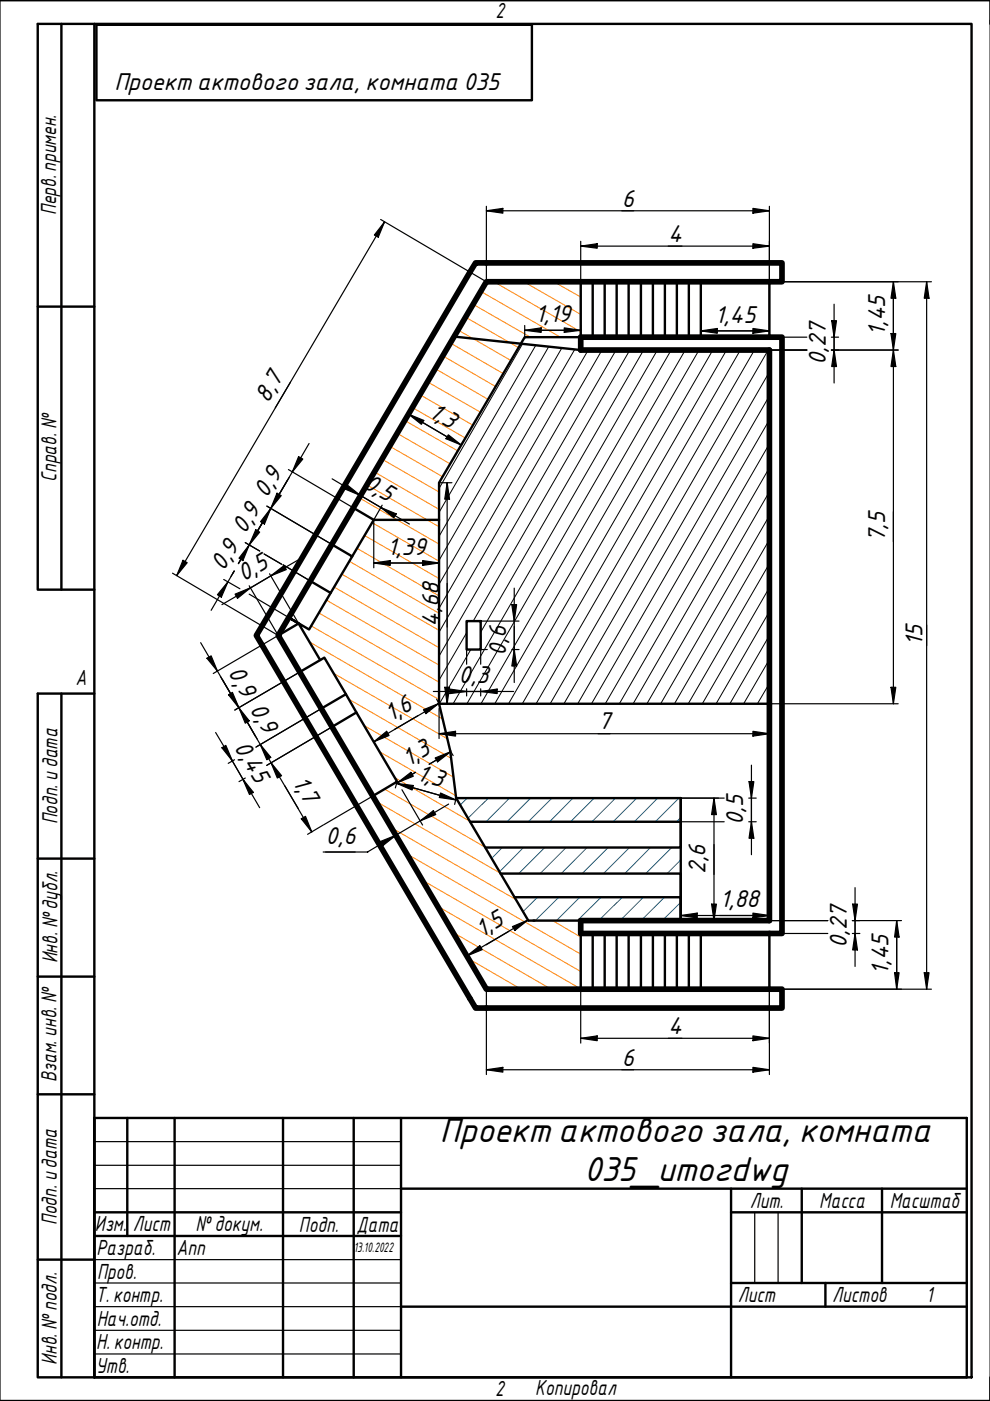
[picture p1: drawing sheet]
<svg xmlns="http://www.w3.org/2000/svg" width="210mm" height="297mm" viewBox="0 0 210 297" stroke-linecap="round" stroke-linejoin="round" font-family="sans-serif">
<g fill="none" stroke="#000" stroke-width=".21">
<path d="M110.8 72.9l-17.7 30.7M113.6 73.2l-20.5 35.4M116.3 73.5l-23.2 40.2M119.1 73.8l-26 45M121.9 74.1l-28.8 49.8M124.7 74.2l-31.6 54.8M127.6 74.2l-34.5 59.8M130.6 74.2l-37.5 64.9M133.5 74.2l-33.2 57.5M136.5 74.2l-34.6 59.8M139.4 74.2l-43.3 75M142.3 74.2l-43.3 75"/>
<path d="M145.3 74.2l-43.3 75M148.2 74.2l-43.3 75M151.1 74.2l-43.3 75M154.1 74.2l-43.4 75M157 74.2l-43.3 75M160 74.2l-43.4 75M162.9 74.2l-43.3 75M163.1 78.9l-40.6 70.3M163.1 83.9l-37.7 65.3M163.1 89l-34.8 60.2M163.1 94.1l-31.8 55.1M163.1 99.2l-28.9 50"/>
<path d="M163.1 104.3l-25.9 44.9M163.1 109.3l-23 39.9M163.1 114.4l-20.1 34.8M163.1 119.5l-17.2 29.7M98.9 134.2l-5.8 10M99.8 137.7l-6.6 11.5M163.1 124.6l-14.2 24.6M163.1 129.7l-11.3 19.5M163.1 134.7l-8.4 14.5M163.1 139.8l-5.4 9.4M163.1 144.9l-2.5 4.3"/>
</g>
<g fill="none" stroke="#ff8000" stroke-width=".21">
<path d="M104.7 59.7l18.4 10.6M111.1 59.7l12 7M117.4 59.7l5.7 3.3M92.3 78.2l11.2 6.5M93.9 75.4l11.2 6.6M95.4 72.7l11.3 6.5M97.1 70l11.2 6.4M98.7 67.2l11.2 6.5M100.3 64.5l12.2 7M101.9 61.8l16.9 9.7M81 97.3l12.1 7M82.6 94.6l11.3 6.5"/>
<path d="M84.2 91.9l11.2 6.4M85.8 89.1l11.3 6.5M87.4 86.4l11.3 6.5M89 83.7l11.3 6.5M90.6 80.9l11.3 6.5M74 119l19.1 11M75.7 116.3l17.4 10.1M76.1 105.5l17 9.9M77.3 113.5l15.8 9.2M77.8 102.8l15.3 8.9M78.9 110.8l14.2 8.2M79.4 100.1l13.7 7.9"/>
<path d="M65.7 136.1l28.2 16.3M66 132.7l27.1 15.6M67.6 130l25.5 14.6M69.2 127.2l23.9 13.8M70.8 124.4l22.3 12.9M72.5 121.7l20.6 12M70.7 142.7l24.2 13.9M74 148.3l21.6 12.5M77.2 153.8l18.9 11M80.5 159.4l16.1 9.3M79.8 169.9l26.3 15.3M81.5 167.3l21.4 12.3"/>
<path d="M83 175.5l26.4 15.2M83.8 164.9l15.8 9.2M86.2 181l36.9 21.3M89.5 186.6l33.6 19.4M92.8 192.1l30.3 17.6M96 197.7l20.8 12M117.2 195.2l5.9 3.5M99.3 203.2l11.2 6.5M102.6 208.8l1.5 .9"/>
</g>
<g fill="none" stroke="#0080c0" stroke-width=".21">
<path d="M99.1 169.2l-1.5 1.5M103.6 169.2l-4.3 4.3M106.5 179.7l-2.2 2.3M108 169.2l-4.9 5M111 179.7l-5.1 5.1M112.5 169.2l-5 5M115.5 179.7l-5.5 5.5M117 169.2l-5 5M120 179.7l-5.5 5.5M121.5 169.2l-5 5M124.5 179.7l-5.5 5.5M126 169.2l-5 5"/>
<path d="M129 179.7l-5.6 5.5M130.5 169.2l-5 5M133.5 179.7l-5.5 5.5M135 169.2l-5 5M137.9 179.7l-5.4 5.5M139.4 169.2l-4.9 5M142.4 179.7l-5.5 5.5M144 169.2l-5.1 5M144.3 173.3l-.9 .9M109.5 190.2l-.3 .3M114 190.2l-3.1 3.1M118.5 190.2l-5 5"/>
<path d="M122.9 190.2l-4.9 5M127.4 190.2l-5 5M132 190.2l-5.1 5M136.4 190.2l-5 5M140.9 190.2l-5 5M144.3 182.3l-2.9 2.9M144.3 191.3l-3.9 3.9"/>
</g>
<path d="M0 0h210M20 5.1h186v286.9h-186zM0 297h210" fill="none" stroke="#000" stroke-width=".51"/>
<path d="M0 0v297M209.9 4.3v292.7" fill="none" stroke="#000" stroke-width=".25"/>
<g fill="none" stroke="#000" stroke-width=".51">
<path d="M20 237h185v55h-185zM27 237v25.1M37 237v55M60 237v55M75 237v55M85 237v55M20 257h65M85 252h120M155 257h50M155 252v40M170 252v20M187 252v20"/>
<path d="M20 262.1h65M85 277h120M155 272h50M175 272v5"/>
</g>
<path d="M20 242h65M20 247.1h65M20 252h65M160 257v15M165 257v15M20 267.1h65M20 272h65M20 277h65M20 282.1h65M20 287.1h65" fill="none" stroke="#000" stroke-width=".25"/>
<g fill="none" stroke="#000" stroke-width=".51">
<path d="M13 5.1v119.9M20 5.1h-12v119.9h12M20.4 5.3h92.4v16h-92.4zM123.1 59.7v14.5l-26.8-2.8 6.8-11.7-39.8 67.7M148.6 59.7h14.5v11.8M8 65h12M123.1 71.5h-11.8l-18.2 30.8v46.9M125.7 71.5v-11.8h2.5v11.8h2.5v-11.8h2.6v11.8h2.6v-11.8h2.5v11.8h2.6v-11.8h2.5v11.8h2.5v-11.8h2.6v11.8M70.4 115.4l4.3 2.6-4.6 7.7-4.3-2.5zM79.2 110.2l-4.3-2.5-4.5 7.7M93.1 110.2h-13.9l-4.5 7.8M59 134.7l15.5 26.3"/>
<path d="M59 134.7l4.6 7.8M63.3 132.2l-4.3 2.5M70.1 125.7l-4.6 7.8-4.3-2.6 2.1 1.3 4.6 7.7M98.9 131.7h3v6h-3zM13 147.1v144.9M20 147.1h-12v144.9h12M63.6 142.5l15.5 26.3 5.1-3.1-8.6-14.6-5.2 3M63.6 142.5l5.2-3.1 4.5 7.8M68.1 150.2l5.2-3 2.3 3.9M93.1 149.2l2.3 9.9 1.3 10.1 15.3 26h11.1M93.1 149.2h70M96.7 169.2h47.6"/>
<path d="M99.7 174.2h44.6v5.5h-41.4M144.3 169.2v26h18.8M144.3 169.2v5M8 182h12M106.1 185.2h38.2v10v-5h-35.2M123.1 197.9v11.8M148.6 197.9h-2.6v11.8h-2.5v-11.8h-2.5v11.8h-2.6v-11.8h-2.5v11.8h-2.6v-11.8h-2.6v11.8h-2.5v-11.8h-2.5v11.8M8 207.1h12M148.6 209.7v-11.8h14.5v11.8M8 232h12M8 267.1h12"/>
</g>
<path d="M100.8 55.7h65v4h-62.7l-44.1 75 44.1 75h62.7v4h-65l-46.4-79zM123.1 71.5h42.7v126.4h-42.7v-2.7h40v-121h-40z" fill="none" stroke="#000" stroke-width="1.2"/>
<g fill="none" stroke="#000" stroke-width=".25">
<path d="M81.5 47l-1.3 3.3-.8-.5zM81.5 47l-44 75M103.1 44.7l3.5-.5v1zM103.1 44.7h60M103.1 43.7v16l-22.4-13.2M123.1 52.2l3.5-.5v.9zM123.1 52.2h40M123.1 51.2v20.3M159.6 51.7l3.5 .5-3.5 .4zM159.6 44.2l3.5 .5-3.5 .5zM163.1 43.7v27.8h8M165.8 59.7h31.7"/>
<path d="M189.4 59.7l.5 3.5h-1zM189.4 59.7v89.5M196.5 59.7l.5 3.5h-1zM196.5 59.7v150M111.3 70l3.4-.5v1zM111.3 70h11.8M111.3 69v2.5M119.6 69.5l3.5 .5-3.5 .5zM148.6 70.2l3.5-.6v1.1zM148.6 70.2h14.5M159.6 69.6l3.5 .6-3.5 .5zM163.1 74.2h8"/>
<path d="M176.3 74.2h14.1M176.3 71.5h1.5M176.3 68h1.1l-.6 3.5zM176.8 74.2l.6 3.5h-1.1zM176.8 64.5v16.7M188.9 70.7h1l-.5 3.5zM189.4 74.2l.5 3.5h-1zM61.2 99.6l13.7 8.1M61.6 81l-3.2 5.5M63.3 96.8l.9 .5-2.2 2.8zM65.5 94l-12.7 21.6M86.6 87.8l3.3 1.3-.6 .9z"/>
<path d="M86.6 87.8l11.2 6.5 .5-.8M89.8 89.6l4.8 2.9M95.1 92.2l2.7 2.1-3.2-1.3zM38.8 118.8l.9 .5-2.2 2.7zM52 115l3.1 1.8M52.2 116.7l-1.7 2.8M52.8 115.6l-1.3 3.3-.8-.6zM52.8 115.6l-2.3 3.9M54.2 112.3l.9 .5-2.3 2.8zM56 117.5l3.7 2.1M56.4 109.5l-1.8 3.1M56.6 107.3l13.8 8.1"/>
<path d="M56.8 109l-4 6.6M57.4 107.8l-1.3 3.3-.9-.5zM58.7 104.6l.9 .5-2.2 2.7zM60 119.7l5.8 3.5M61 101.8l-1.8 3M61.3 101.2l-5.7 9.7M63.4 118.6l-16.3 9.6M70.4 101.5l16.4 9.6M73.7 102.9l2.8 2.2-3.3-1.4zM75.9 104.7l5.4 3.2M79.2 119.4l3.5-.5v1zM79.2 119.4h13.9"/>
<path d="M80.8 107.6l3.2 1.4-.5 .8zM81 107.1l-1.8 3.1v10.2M89.6 118.9l3.5 .5-3.5 .5zM93.1 110.2v10.2M93.1 102.3h2.7M94.8 102.3l.5 3.5h-1zM94.8 102.3v46.9M36.6 121.5l22.4 13.2M42.5 136.3l11.7 19.8M43.9 139.6l.9-.5 1.3 3.2zM47.4 122.9l3.5 1.9M48.3 123.4l-1.4 3.2-.8-.5z"/>
<path d="M49.7 121.1l-4.9 8.3M49.7 121.1l-.7 1.1M49.7 121.1l-.4 .5M49.8 126l3.3-1.4-2.7 2.3zM52.8 126l8.4 4.9M52.8 124.2l6.2 10.5M57.1 121.7l6.2 10.5M57.4 122.1l2.8-2.2 .5 .9zM58 121.8l-5.5 3.2M59 134.7l-13.8 8.1M98.9 137.7v3.1M101.9 134.7v6.1"/>
<path d="M101.9 137.7h1.4M101.9 131.7h8.1M108.5 128.2h1l-.5 3.5zM108.5 137.7h1.5M109 137.7l.5 3.5h-1zM109 124.7v20M45.7 155.3l7 11.9M46.7 143.4l3.3 5.5M47.1 158.5l.8-.5 1.4 3.3zM47.1 144l11.6 19.9M48.5 147.3l.8-.5 1.4 3.3zM50.7 150.1l2.1 2.7-.8 .5z"/>
<path d="M51.3 151.2l3.2 5.5M55.2 157.8l2.2 2.8-.8 .5zM63.6 142.5l-13.8 8M68.1 150.2l-13.9 8.2M70.4 154.1l-13.9 8.2M79.2 157.3l2.8-2.2 .5 .8zM89.8 150.5l3.2-1.4-2.7 2.2zM91.9 146.6h17M92.6 148.3l.5 .9M93 149.1l-13.8 8.2M93.1 155.6l3.5-.5v1zM93.1 149.2h2.7"/>
<path d="M93.1 155.6h70M93.1 149.2v.2M93.1 150.2v6.4M94.3 145.7h1l-.5 3.5zM95.4 146.1l3.5 .5-3.5 .5zM95.4 159.1l.7 1.1M95.6 159.4l-4.6 2.6 1.4-.8M98.9 146v1.6M101.9 146.6l3.5-.5v1zM101.9 146v1.6M159.6 155.1l3.5 .5-3.5 .5zM188.9 145.7h1l-.5 3.5z"/>
<path d="M190.4 149.2h-27.3v7.4M49.3 161.3l5.8 9.9M49.7 161.1l-1.3 .7M51.5 165.2l2.2 2.8-.8 .5zM52 165l-1.3 .7M57.5 161.7l2.2 2.8-.9 .5zM57.5 161.7l8.6 14.7M60.4 166.6l2.8 4.8M63.9 173.6l.9-.5 1.3 3.3zM68.5 174.9l-3.3 2M68.6 174.9l10.5-6.1 5.4 9.2M80.6 178.4l3.3-1.3-2.7 2.2z"/>
<path d="M84.1 166.1l3.5 .4-.2 1zM84.1 166.1l12.5 3.5M84.3 165.8l-.1-.1-.4 1.4M84.3 165.9l2.8-2.1 .5 .8zM85.2 167.4l4.4 7.5M87.5 164.1l.6-.3-3.8 2.1M87.7 167.1l5.4 1.5M89.1 174l2.8-2.1 .5 .8zM92.3 160.7l3.3-1.3-2.8 2.1zM93.4 168.1l3.2 1.5-3.4-.5zM95.1 170.5l-17.1 10.1h-9.5M96.7 169.2l-.3 1.3"/>
<path d="M144.3 169.2h9.2M144.3 174.2h9.2M151.4 169.2l.5 3.5h-1zM151.4 169.2v26M158.7 169.2h1.6M158.7 174.2h1.6M158.8 165.7h1l-.5 3.5zM159.3 174.2l.5 3.5h-1zM159.3 162.2v19M69 180.6h6.3M107.9 197.5l-4.8 2.8M108.6 196.5l3.4-1.4-2.8 2.2z"/>
<path d="M112 195.1l-13 7.6-.5-.8M123.1 197.9v23.3M144.3 194.1l3.5-.5v1zM144.3 195.2h8M144.3 194.1h18.8M150.9 191.7h1l-.5 3.5zM159.6 193.6l3.5 .5-3.5 .5zM163.1 195.2h12.4M175.5 197.9h-12.4v29.9M180.7 195.2h10.4M180.7 197.9h1.6M180.8 191.7h1l-.5 3.5z"/>
<path d="M181.3 197.9l.5 3.5h-1zM181.3 188.2v16.7M190.1 195.2l.5 3.5h-.9zM190.1 195.2v14.5M99 202.7l2.7-2.2 .5 .8zM103.1 209.7v18.1M159.6 219.6l3.5 .5-3.5 .5zM163.1 209.7h34.4M189.7 206.2h.9l-.5 3.5zM196 206.2h1l-.5 3.5zM103.1 226.8l3.5-.5v1zM103.1 226.8h60"/>
<path d="M123.1 220.1l3.5-.5v1zM123.1 220.1h40M159.6 226.3l3.5 .5-3.5 .5z"/>
</g>
<g fill="#000">
<path d="M81.5 47l-1.3 3.3-.8-.5z" fill-rule="evenodd"/>
<path d="M103.1 44.7l3.5-.5v1z" fill-rule="evenodd"/>
<path d="M123.1 52.2l3.5-.5v.9z" fill-rule="evenodd"/>
<path d="M159.6 51.7l3.5 .5-3.5 .4z" fill-rule="evenodd"/>
<path d="M159.6 44.2l3.5 .5-3.5 .5z" fill-rule="evenodd"/>
<path d="M111.3 70l3.4-.5v1z" fill-rule="evenodd"/>
<path d="M119.6 69.5l3.5 .5-3.5 .5z" fill-rule="evenodd"/>
<path d="M148.6 70.2l3.5-.6v1.1z" fill-rule="evenodd"/>
<path d="M159.6 69.6l3.5 .6-3.5 .5z" fill-rule="evenodd"/>
<path d="M176.3 68h1.1l-.6 3.5z" fill-rule="evenodd"/>
<path d="M176.8 74.2l.6 3.5h-1.1z" fill-rule="evenodd"/>
<path d="M188.9 70.7h1l-.5 3.5z" fill-rule="evenodd"/>
<path d="M189.4 74.2l.5 3.5h-1z" fill-rule="evenodd"/>
<path d="M189.4 59.7l.5 3.5h-1z" fill-rule="evenodd"/>
<path d="M196.5 59.7l.5 3.5h-1z" fill-rule="evenodd"/>
<path d="M63.3 96.8l.9 .5-2.2 2.8z" fill-rule="evenodd"/>
<path d="M86.6 87.8l3.3 1.3-.6 .9z" fill-rule="evenodd"/>
<path d="M95.1 92.2l2.7 2.1-3.2-1.3z" fill-rule="evenodd"/>
<path d="M38.8 118.8l.9 .5-2.2 2.7z" fill-rule="evenodd"/>
<path d="M52.8 115.6l-1.3 3.3-.8-.6z" fill-rule="evenodd"/>
<path d="M54.2 112.3l.9 .5-2.3 2.8z" fill-rule="evenodd"/>
<path d="M57.4 107.8l-1.3 3.3-.9-.5z" fill-rule="evenodd"/>
<path d="M58.7 104.6l.9 .5-2.2 2.7z" fill-rule="evenodd"/>
<path d="M57.4 122.1l2.8-2.2 .5 .9z" fill-rule="evenodd"/>
<path d="M73.7 102.9l2.8 2.2-3.3-1.4z" fill-rule="evenodd"/>
<path d="M79.2 119.4l3.5-.5v1z" fill-rule="evenodd"/>
<path d="M80.8 107.6l3.2 1.4-.5 .8z" fill-rule="evenodd"/>
<path d="M89.6 118.9l3.5 .5-3.5 .5z" fill-rule="evenodd"/>
<path d="M94.8 102.3l.5 3.5h-1z" fill-rule="evenodd"/>
<path d="M43.9 139.6l.9-.5 1.3 3.2z" fill-rule="evenodd"/>
<path d="M48.3 123.4l-1.4 3.2-.8-.5z" fill-rule="evenodd"/>
<path d="M49.8 126l3.3-1.4-2.7 2.3z" fill-rule="evenodd"/>
<path d="M108.5 128.2h1l-.5 3.5z" fill-rule="evenodd"/>
<path d="M47.1 158.5l.8-.5 1.4 3.3z" fill-rule="evenodd"/>
<path d="M48.5 147.3l.8-.5 1.4 3.3z" fill-rule="evenodd"/>
<path d="M50.7 150.1l2.1 2.7-.8 .5z" fill-rule="evenodd"/>
<path d="M79.2 157.3l2.8-2.2 .5 .8z" fill-rule="evenodd"/>
<path d="M89.8 150.5l3.2-1.4-2.7 2.2z" fill-rule="evenodd"/>
<path d="M94.3 145.7h1l-.5 3.5z" fill-rule="evenodd"/>
<path d="M95.4 146.1l3.5 .5-3.5 .5z" fill-rule="evenodd"/>
<path d="M93.1 155.6l3.5-.5v1z" fill-rule="evenodd"/>
<path d="M101.9 146.6l3.5-.5v1z" fill-rule="evenodd"/>
<path d="M109 137.7l.5 3.5h-1z" fill-rule="evenodd"/>
<path d="M159.6 155.1l3.5 .5-3.5 .5z" fill-rule="evenodd"/>
<path d="M188.9 145.7h1l-.5 3.5z" fill-rule="evenodd"/>
<path d="M51.5 165.2l2.2 2.8-.8 .5z" fill-rule="evenodd"/>
<path d="M55.2 157.8l2.2 2.8-.8 .5z" fill-rule="evenodd"/>
<path d="M57.5 161.7l2.2 2.8-.9 .5z" fill-rule="evenodd"/>
<path d="M63.9 173.6l.9-.5 1.3 3.3z" fill-rule="evenodd"/>
<path d="M80.6 178.4l3.3-1.3-2.7 2.2z" fill-rule="evenodd"/>
<path d="M84.3 165.9l2.8-2.1 .5 .8z" fill-rule="evenodd"/>
<path d="M84.1 166.1l3.5 .4-.2 1z" fill-rule="evenodd"/>
<path d="M89.1 174l2.8-2.1 .5 .8z" fill-rule="evenodd"/>
<path d="M92.3 160.7l3.3-1.3-2.8 2.1z" fill-rule="evenodd"/>
<path d="M93.4 168.1l3.2 1.5-3.4-.5z" fill-rule="evenodd"/>
<path d="M151.4 169.2l.5 3.5h-1z" fill-rule="evenodd"/>
<path d="M158.8 165.7h1l-.5 3.5z" fill-rule="evenodd"/>
<path d="M159.3 174.2l.5 3.5h-1z" fill-rule="evenodd"/>
<path d="M108.6 196.5l3.4-1.4-2.8 2.2z" fill-rule="evenodd"/>
<path d="M144.3 194.1l3.5-.5v1z" fill-rule="evenodd"/>
<path d="M150.9 191.7h1l-.5 3.5z" fill-rule="evenodd"/>
<path d="M159.6 193.6l3.5 .5-3.5 .5z" fill-rule="evenodd"/>
<path d="M180.8 191.7h1l-.5 3.5z" fill-rule="evenodd"/>
<path d="M190.1 195.2l.5 3.5h-.9z" fill-rule="evenodd"/>
<path d="M99 202.7l2.7-2.2 .5 .8z" fill-rule="evenodd"/>
<path d="M123.1 220.1l3.5-.5v1z" fill-rule="evenodd"/>
<path d="M181.3 197.9l.5 3.5h-1z" fill-rule="evenodd"/>
<path d="M189.7 206.2h.9l-.5 3.5z" fill-rule="evenodd"/>
<path d="M196 206.2h1l-.5 3.5z" fill-rule="evenodd"/>
<path d="M103.1 226.8l3.5-.5v1z" fill-rule="evenodd"/>
<path d="M159.6 219.6l3.5 .5-3.5 .5z" fill-rule="evenodd"/>
<path d="M159.6 226.3l3.5 .5-3.5 .5z" fill-rule="evenodd"/>
</g>
<g font-size="7">
<text x="93.3" y="242">Проект актового зала, комната</text>
<text x="123.8" y="250.4">035_итогdwg</text>
</g>
<g font-size="5">
<text x="24.3" y="19">Проект актового зала, комната 035</text>
<text x="131.8" y="43.9">6</text>
<text x="141.7" y="51.3">4</text>
<text x="113.5" y="68.2">1,19</text>
<text x="151.6" y="68.4">1,45</text>
<text x="187.6" y="71.2" transform="rotate(-90 187.6 71.2)">1,45</text>
<text x="175.1" y="77.3" transform="rotate(-90 175.1 77.3)">0,27</text>
<text x="56.8" y="85.6" transform="rotate(-60 56.8 85.6)">8,7</text>
<text x="90.7" y="88.1" transform="rotate(30 90.7 88.1)">1,3</text>
<text x="56.6" y="105.8" transform="rotate(-60 56.6 105.8)">0,9</text>
<text x="76.8" y="103.2" transform="rotate(30 76.8 103.2)">0,5</text>
<text x="52" y="113.5" transform="rotate(-60 52 113.5)">0,9</text>
<text x="82.1" y="117.6">1,39</text>
<text x="187.6" y="114.9" transform="rotate(-90 187.6 114.9)">7,5</text>
<text x="47.4" y="121.3" transform="rotate(-60 47.4 121.3)">0,9</text>
<text x="51.6" y="123.5" transform="rotate(-30 51.6 123.5)">0,5</text>
<text x="93.1" y="133" transform="rotate(-90 93.1 133)">4,68</text>
<text x="195.6" y="136.9" transform="rotate(-90 195.6 136.9)">15</text>
<text x="48.3" y="142.5" transform="rotate(60 48.3 142.5)">0,9</text>
<text x="107.3" y="139.2" transform="rotate(-90 107.3 139.2)">0,6</text>
<text x="97.2" y="144.8">0,3</text>
<text x="52.8" y="150.4" transform="rotate(60 52.8 150.4)">0,9</text>
<text x="82.9" y="153.1" transform="rotate(-30 82.9 153.1)">1,6</text>
<text x="126.8" y="154.6">7</text>
<text x="49.5" y="158.4" transform="rotate(60 49.5 158.4)">0,45</text>
<text x="61.9" y="165.7" transform="rotate(60 61.9 165.7)">1,7</text>
<text x="86.6" y="162.5" transform="rotate(-30 86.6 162.5)">1,3</text>
<text x="88.1" y="165.4" transform="rotate(16 88.1 165.4)">1,3</text>
<text x="69" y="178.9">0,6</text>
<text x="157.5" y="174.9" transform="rotate(-90 157.5 174.9)">0,5</text>
<text x="149.6" y="185.4" transform="rotate(-90 149.6 185.4)">2,6</text>
<text x="152.6" y="192.3">1,88</text>
<text x="102.2" y="198.8" transform="rotate(-30 102.2 198.8)">1,5</text>
<text x="179.5" y="201" transform="rotate(-90 179.5 201)">0,27</text>
<text x="188.4" y="206.7" transform="rotate(-90 188.4 206.7)">1,45</text>
<text x="141.7" y="219.3">4</text>
<text x="131.8" y="225.9">6</text>
</g>
<g font-size="4.4">
<text x="105" y="3.7">2</text>
<text x="11.9" y="45.6" transform="rotate(-90 11.9 45.6)">Перв. примен.</text>
<text x="12" y="102.2" transform="rotate(-90 12 102.2)">Справ. №</text>
<text x="16" y="145.2">A</text>
<text x="12.2" y="174.8" transform="rotate(-90 12.2 174.8)">Подп. идата</text>
<text x="12.2" y="204.3" transform="rotate(-90 12.2 204.3)">Инв. №дубл.</text>
<text x="12" y="229.5" transform="rotate(-90 12 229.5)">Взам. инв. №</text>
<text x="159" y="256.1">Лит.</text>
<text x="173.7" y="256.1">Масса</text>
<text x="188.7" y="256.1">Масштаб</text>
<text x="12.1" y="259.8" transform="rotate(-90 12.1 259.8)">Подп. идата</text>
<text x="20.1" y="261.1">Изм.</text>
<text x="28.2" y="261.1">Лист</text>
<text x="41.5" y="261">№докум.</text>
<text x="63.4" y="261.2">Подп.</text>
<text x="75.6" y="261.2">Дата</text>
<text x="20.4" y="266.1">Разраб.</text>
<text x="37.4" y="266.1">Ann</text>
<text x="20.6" y="271.1">Пров.</text>
<text x="20.3" y="276.1">Т. контр.</text>
<text x="20.5" y="281.1">Нач.отд.</text>
<text x="156.5" y="276.1">Лист</text>
<text x="176.5" y="276.1">Листов</text>
<text x="196.3" y="276">1</text>
<text x="20.4" y="286.1">Н. контр.</text>
<text x="12.1" y="289.4" transform="rotate(-90 12.1 289.4)">Инв. №подл.</text>
<text x="20.3" y="291.1">Утв.</text>
<text x="105" y="295.9">2</text>
<text x="113.5" y="295.8">Копировал</text>
</g>
<text font-size="2.8" x="75" y="265.5">13.10.2022</text>
</svg>
